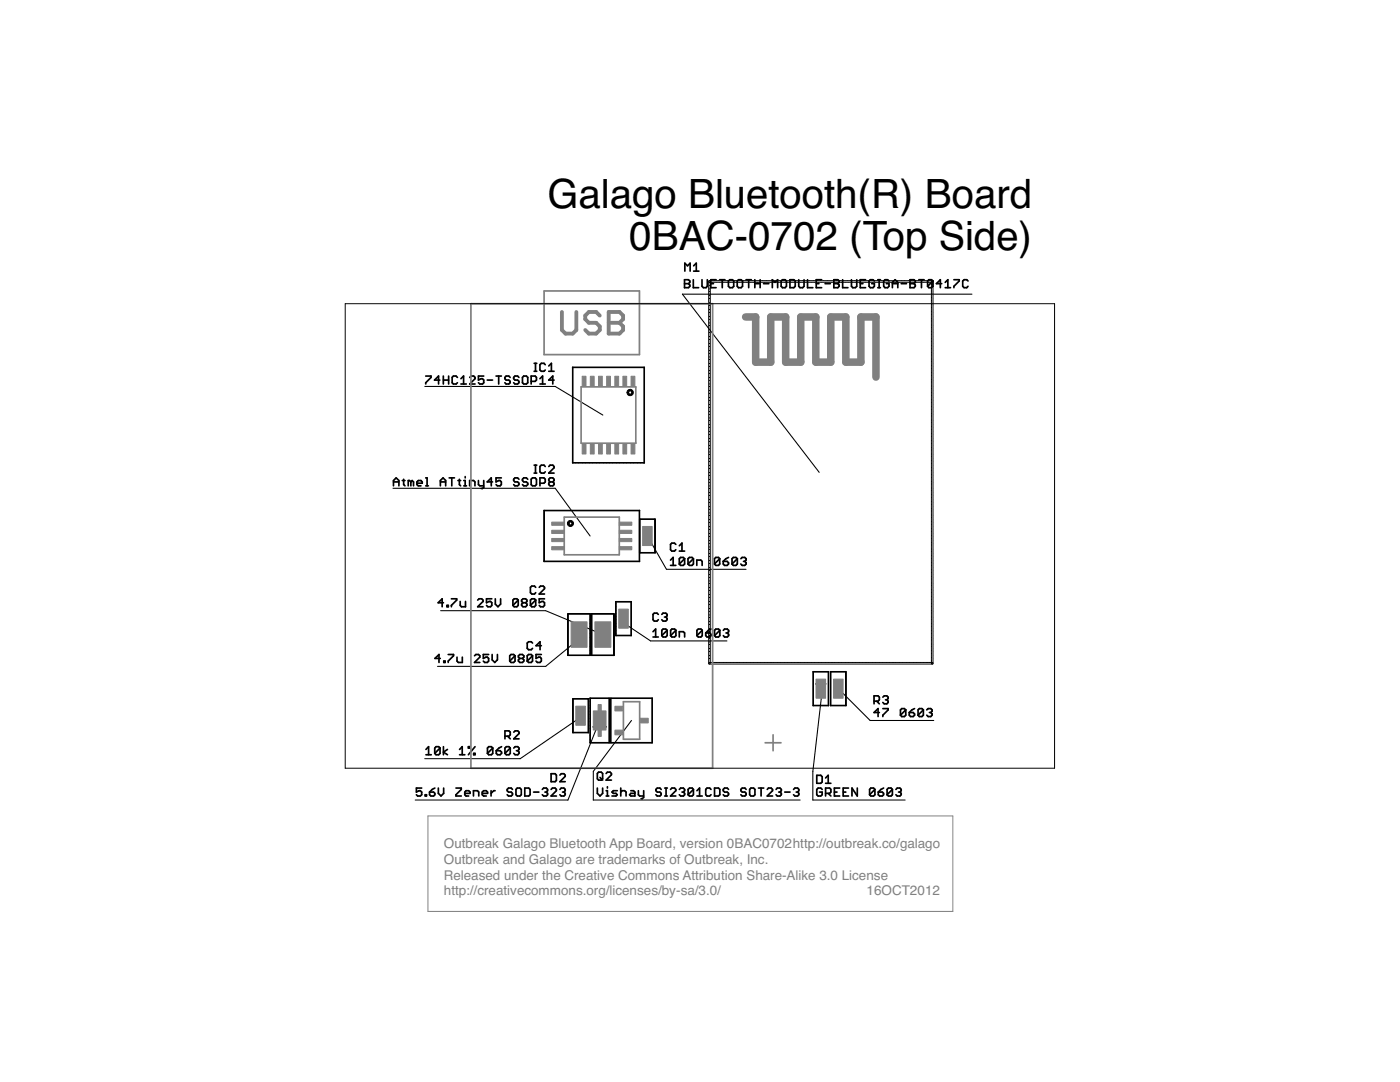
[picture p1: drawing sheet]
<svg xmlns="http://www.w3.org/2000/svg" width="279mm" height="216mm" viewBox="0 0 279 216" stroke-linecap="round" stroke-linejoin="round" font-family="sans-serif">
<g fill="#000" stroke="#000" stroke-width=".2">
<path d="M141.5 56.1h.3v76.3l-.2 .1-.2-.1zM141.5 56.1l44.6-.1 .1 .2-.1 .1h-44.5zM114.3 73.2v19.2zM114.3 73.2l14.3 .1-14.3 .1zM114.3 92.3l14.3 .1h-14.3zM128.5 73.3h.1v19.1zM108.6 101.8v10.3zM108.6 112h19.1l-19.1 .1zM127.6 103.6h.1v6.8zM108.6 101.8l19.1 .1h-19.1zM127.6 110.3h3.2zM127.6 101.8v10.3z"/>
<path d="M127.6 103.6h3.2zM130.7 103.6h.1l-.1 6.8zM113.3 122.4l.1 8.4zM113.3 130.7l4.5 .1zM114.3 139.4h.1v6.8zM114.3 139.4l3.2 .1zM117.7 139.3h.1v9zM113.3 122.4l4.5 .1-4.5 .1zM117.8 122.4v8.4zM118.1 122.4v8.4zM118 130.7l4.6 .1zM117.7 139.3h3.9z"/>
<path d="M121.8 139.3h.2l-.1 9zM118.1 122.4l4.5 .1-4.5 .1zM122.5 122.4l.1 8.4zM122.9 120.1h.1l-.1 6.8zM122.9 126.8h3.1zM122.9 120.1h3.1zM125.9 120.1h.1v6.8zM121.8 139.3h8.4zM141.5 132.2h44.6l.1 .2-.1 .1h-44.5zM162.2 134h.1v6.8zM162.2 134l3.2 .1zM165.7 134h.1v6.8z"/>
<path d="M165.7 134l3.2 .1zM185.9 56.1h.3v76.3l-.1 .1-.2-.1zM114.3 146.2h3.2zM117.3 139.4h.2l-.1 6.8zM117.7 148.2h3.9zM121.5 139.3h.1v9zM121.8 148.2h8.4zM130.1 139.3h.1v9zM162.2 140.8h3.2zM165.3 134h.1v6.8zM165.7 140.8h3.2zM168.8 134h.1l-.1 6.8z"/>
</g>
<g fill="#000" stroke="#000" stroke-width=".21">
<path d="M136.2 58.7l27.3 35.6zM136.2 58.7h57.8zM84.8 77.1h26zM110.8 77.1l9.5 5.7zM78.4 97.4h32.4zM110.8 97.4l7 9.6zM129.2 107l3.8 6.6zM133 113.6h15.9zM87.3 133h21.6zM87.9 121.9h21zM108.9 121.9l11.4 4.7zM108.9 133l7-5.7z"/>
<path d="M124.1 124.1l5.7 3.8zM129.8 127.9h15.3zM82.9 159.6h30.4zM84.8 151.4h19zM103.8 151.4l12.1-8.3zM119.7 143.8l-6.4 15.8zM118.4 153.9v5.7zM126 143.8l-7.6 10.1zM118.4 159.6h41.3zM162.2 153.9v5.7zM164.1 137.4l-1.9 16.5zM167.3 137.4l6.4 6.4z"/>
<path d="M162.2 159.6h18.4zM173.7 143.8h12.7z"/>
</g>
<g fill="#000" stroke="#000" stroke-width=".34">
<path d="M136.6 55.8v1.6zM136.6 55.8h.8zM136.6 56.6h.8zM136.7 52.5v1.6zM136.7 52.5l.5 .5zM137.2 53l.5-.5zM137.4 55.8l.3 .3zM137.4 56.6l.3 .3zM136.6 57.4h.8zM137.7 56.1v.2zM137.4 56.6l.3-.3zM137.7 56.9v.2z"/>
<path d="M137.4 57.4l.3-.3zM137.7 52.5v1.6zM138.4 55.8v1.6zM138.4 57.4h1zM138.4 53l.6-.5zM138.4 54.1h1.1zM139 52.5v1.6zM140.1 55.8v1.3zM140.1 57.1l.3 .3zM140.4 57.4h.5zM141.2 57.1l-.3 .3zM141.2 55.8v1.3z"/>
<path d="M141.9 55.8v1.6zM141.9 57.4h1zM141.9 56.6h.5zM141.9 55.8h1zM143.6 55.8h1.1zM144.1 55.8v1.6zM145.4 56.1v1zM145.4 57.1l.2 .3zM145.4 56.1l.2-.3zM145.6 57.4h.6zM145.6 55.8h.6zM146.4 57.1l-.2 .3z"/>
<path d="M146.4 56.1v1zM146.2 55.8l.2 .3zM147.1 56.1v1zM147.1 57.1l.3 .3zM147.4 55.8l-.3 .3zM147.4 57.4h.5zM147.4 55.8h.5zM148.2 57.1l-.3 .3zM148.2 56.1v1zM147.9 55.8l.3 .3zM148.9 55.8h1zM149.4 55.8v1.6z"/>
<path d="M150.6 55.8v1.6zM150.6 56.6h1.1zM151.7 55.8v1.6zM152.4 56.6h1zM154.1 55.8v1.6zM154.1 55.8l.6 .5zM155.2 55.8l-.5 .5zM155.2 55.8v1.6zM155.9 56.1v1zM155.9 57.1l.3 .3zM155.9 56.1l.3-.3zM156.2 57.4h.5z"/>
<path d="M156.2 55.8h.5zM157 57.1l-.3 .3zM157 56.1v1zM156.7 55.8l.3 .3zM157.6 55.8v1.6zM157.6 57.4h.8zM158.7 57.1l-.3 .3zM157.6 55.8h.8zM158.7 56.1v1zM158.4 55.8l.3 .3zM159.4 55.8v1.3zM159.4 57.1l.3 .3z"/>
<path d="M159.7 57.4h.5zM160.2 57.4l.3-.3zM160.5 55.8v1.3zM161.2 55.8v1.6zM161.2 57.4h1zM162.9 55.8v1.6zM162.9 57.4h1.1zM162.9 56.6h.5zM162.9 55.8h1.1zM164.7 56.6h1zM166.4 55.8v1.6zM166.4 55.8h.8z"/>
<path d="M166.4 56.6h.8zM167.2 55.8l.3 .3zM167.2 56.6l.3 .3zM166.4 57.4h.8zM167.5 56.1v.2zM167.5 56.3l-.3 .3zM167.5 56.9v.2zM167.5 57.1l-.3 .3zM168.2 55.8v1.6zM168.2 57.4h1zM169.9 55.8v1.3zM169.9 57.1l.3 .3z"/>
<path d="M170.2 57.4h.5zM170.7 57.4l.3-.3zM171 55.8v1.3zM171.7 55.8v1.6zM171.7 57.4h1zM171.7 56.6h.5zM171.7 55.8h1zM173.4 56.1v1zM173.4 57.1l.3 .3zM173.4 56.1l.3-.3zM173.7 57.4h.5zM173.7 55.8h.5z"/>
<path d="M174.2 57.4l.3-.3zM174.2 55.8l.3 .3zM174.5 56.6v.5zM174 56.6h.5zM175.2 57.4h.5zM175.2 55.8h.5zM175.5 55.8v1.6zM176.4 56.1v1zM176.4 57.1l.2 .3zM176.6 55.8l-.2 .3zM176.6 57.4h.5zM176.6 55.8h.5z"/>
<path d="M177.4 57.1l-.3 .3zM177.1 55.8l.3 .3zM177.4 56.6v.5zM176.9 56.6h.5zM178.1 56.3v1.1zM178.1 56.3l.5-.5zM178.1 56.6h1.1zM178.6 55.8l.6 .5zM179.2 56.3v1.1zM179.9 56.6h1zM181.6 55.8v1.6zM181.6 55.8h.8z"/>
<path d="M181.6 56.6h.8zM182.4 55.8l.3 .3zM182.4 56.6l.3 .3zM181.6 57.4h.8zM182.7 56.1v.2zM182.7 56.3l-.3 .3zM182.7 56.9v.2zM182.7 57.1l-.3 .3zM183.4 55.8h1zM183.9 55.8v1.6zM185.1 56.1v1zM185.4 55.8l-.3 .3z"/>
<path d="M185.1 57.1l1.1-1zM185.4 55.8h.5zM185.1 57.1l.3 .3zM185.9 55.8l.3 .3zM185.4 57.4h.5zM186.2 56.1v1zM185.9 57.4l.3-.3zM186.9 56.6h1zM187.7 55.8v1.6zM187.7 55.8l-.8 .8zM189.2 55.8l-.6 .5zM188.6 57.4h1.1z"/>
<path d="M189.2 55.8v1.6zM190.4 55.8h1zM190.4 57.1v.3zM191.4 55.8v.3zM191.4 56.1l-1 1zM192.1 56.1v1zM192.1 57.1l.3 .3zM192.1 56.1l.3-.3zM192.4 57.4h.5zM192.4 55.8h.5zM193.2 57.1l-.3 .3zM192.9 55.8l.3 .3z"/>
<path d="M85 75h1zM85 76.4v.2zM86 75v.3zM86 75.3l-1 1.1zM86.7 75.8h1.1zM87.5 75v1.6zM87.5 75l-.8 .8zM88.5 75v1.6zM88.5 75.8h1zM89.5 75v1.6zM90.2 75.3v1.1zM90.2 76.4l.3 .2z"/>
<path d="M90.5 75l-.3 .3zM90.5 76.6h.5zM90.5 75h.5zM91 76.6l.3-.2zM91 75l.3 .3zM92.5 75l-.5 .6zM92 76.6h1zM92.5 75v1.6zM93.7 76.6l1.1-1zM94 75l-.3 .3zM94 75h.5zM93.7 76.6h1.1z"/>
<path d="M94.8 75.3v.3zM94.5 75l.3 .3zM95.5 75v.8zM95.5 75.8l.5-.2zM95.5 76.4l.3 .2zM96 75.6h.3zM96.3 75.6l.2 .2zM95.8 76.6h.5zM95.5 75h1zM96.5 75.8v.6zM96.5 76.4l-.2 .2zM97.2 75.8h1.1z"/>
<path d="M99 75h1.1zM99.5 75v1.6zM100.8 75.3v.3zM100.8 75.6l.2 .2zM101 75l-.2 .3zM101 75.8h.5zM100.8 76.4l.2 .2zM101 75h.5zM101.5 75.8l.3 .3zM101 76.6h.5zM101.5 75l.3 .3zM101.8 76.1v.3z"/>
<path d="M101.5 76.6l.3-.2zM102.5 75.3v.3zM102.5 75.6l.3 .2zM102.8 75l-.3 .3zM102.8 75.8h.5zM102.5 76.4l.3 .2zM102.8 75h.5zM103.3 75.8l.3 .3zM102.8 76.6h.5zM103.3 75l.3 .3zM103.6 76.1v.3zM103.3 76.6l.3-.2z"/>
<path d="M104.3 75.3v1.1zM104.3 76.4l.2 .2zM104.5 75l-.2 .3zM104.5 76.6h.6zM104.5 75h.6zM105.1 76.6l.2-.2zM105.3 75.3v1.1zM105.1 75l.2 .3zM106 75v1.6zM106 75h.8zM106.6 74.1h.5zM106.6 72.5h.5z"/>
<path d="M106.8 75l.3 .3zM106 76.1h.8zM106.9 72.5v1.6zM107.1 75.3v.5zM107.1 75.8l-.3 .3zM107.8 72.8v1zM107.8 73.8l.2 .3zM107.8 75.6l.5-.6zM107.8 76.6h1zM108 72.5l-.2 .3zM108 74.1h.6zM108.3 75v1.6z"/>
<path d="M108 72.5h.6zM108.6 74.1l.2-.3zM108.6 72.5l.2 .3zM109.5 73l.5-.5zM109.5 74.1h1.1zM109.5 75.8h1.1zM110 72.5v1.6zM110.3 75v1.6zM109.5 75.8l.8-.8zM78.5 95.9v1zM78.5 95.9l.6-.5zM78.5 96.2h1.1z"/>
<path d="M79.1 95.4l.5 .5zM79.6 95.9v1zM80.3 95.9h.5zM80.6 95.6v1.1zM80.6 96.7l.2 .2zM81.5 95.9v1zM81.5 95.9h.2zM81.7 95.9l.3 .3zM82 96.2v.7zM82.3 95.9l-.3 .3zM82.3 95.9l.2 .3zM82.5 96.2v.7z"/>
<path d="M83.2 96.2v.5zM83.2 96.2l.3-.3zM83.2 96.7l.3 .2zM83.5 95.9h.5zM83.5 96.9h.5zM84 95.9l.3 .3zM84.3 96.2v.2zM83.2 96.4h1.1zM85 95.4h.2zM85 96.9h.5zM85.2 95.4v1.5zM87.9 95.9v1z"/>
<path d="M87.9 95.9l.5-.5zM87.9 96.2h1zM88.4 95.4l.5 .5zM88.9 95.9v1zM89.6 95.4h1.1zM90.2 95.4v1.5zM91.4 95.9h.5zM91.7 95.6v1.1zM91.7 96.7l.2 .2zM92.6 95.9h.2zM92.6 96.9h.5zM92.8 95.9v1z"/>
<path d="M92.8 95.1v.3zM93.7 95.9v1zM93.7 95.9h.8zM94.5 95.9l.3 .3zM94.8 96.2v.7zM95.5 95.9v.8zM95.5 96.7l.3 .2zM95.8 96.9h.7zM96 97.5h.3zM96.5 95.9v1.3zM96.5 97.2l-.2 .3zM97.2 96.2h1.1z"/>
<path d="M98 95.4v1.5zM98 95.4l-.8 .8zM99 95.4v.8zM99 96.2l.5-.3zM99 96.7l.3 .2zM99.5 95.9h.3zM99.8 95.9l.3 .3zM99.3 96.9h.5zM99 95.4h1.1zM100.1 96.2v.5zM100.1 96.7l-.3 .2zM102.5 95.6v.3z"/>
<path d="M102.5 95.9l.3 .3zM102.8 95.4l-.3 .2zM102.8 96.2h.5zM102.5 96.7l.3 .2zM102.8 95.4h.5zM103.3 96.2l.3 .2zM102.8 96.9h.5zM103.3 95.4l.3 .2zM103.6 96.4v.3zM103.3 96.9l.3-.2zM104.3 95.6v.3zM104.3 95.9l.2 .3z"/>
<path d="M104.5 95.4l-.2 .2zM104.5 96.2h.6zM104.3 96.7l.2 .2zM104.5 95.4h.6zM105.1 96.2l.2 .2zM104.5 96.9h.6zM105.1 95.4l.2 .2zM105.3 96.4v.3zM105.1 96.9l.2-.2zM106 95.6v1.1zM106 96.7l.3 .2zM106.3 95.4l-.3 .2z"/>
<path d="M106.3 96.9h.5zM106.6 94.4h.5zM106.6 92.8h.5zM106.3 95.4h.5zM106.8 96.9l.3-.2zM106.9 92.8v1.6zM107.1 95.6v1.1zM106.8 95.4l.3 .2zM107.8 93.1v1zM107.8 94.1l.2 .3zM107.8 95.4v1.5zM107.8 95.4h.8z"/>
<path d="M108 92.8l-.2 .3zM108 94.4h.6zM108 92.8h.6zM108.6 94.4l.2-.3zM108.6 95.4l.2 .2zM107.8 96.4h.8zM108.6 92.8l.2 .3zM108.8 95.6v.6zM108.6 96.4l.2-.2zM109.5 94.4l1.1-1.1zM109.5 95.6l.3-.2zM109.5 96.4v.3z"/>
<path d="M109.5 96.4l.3-.2zM109.5 95.6v.3zM109.8 92.8l-.3 .3zM109.8 95.4h.5zM109.5 96.7l.3 .2zM109.5 95.9l.3 .3zM109.8 96.2h.5zM109.8 92.8h.5zM110.3 95.4l.3 .2zM110.3 96.2l.3 .2zM109.8 96.9h.5zM109.5 94.4h1.1z"/>
<path d="M110.6 93.1v.2zM110.3 92.8l.3 .3zM110.6 95.6v.3zM110.6 95.9l-.3 .3zM110.6 96.4v.3zM110.6 96.7l-.3 .2zM87.4 120.3l.8-.8zM90.1 119.5h1zM91.1 119.5v.2zM91.1 119.7l-1 1.1zM95.3 119.7l.3-.2zM95.6 119.5h.5z"/>
<path d="M96.1 119.5l.3 .2zM97.1 119.5v.8zM97.1 119.5h1zM98.8 119.5v1zM102.4 119.7l.2-.2zM102.6 119.5h.5zM103.1 119.5l.3 .2zM103.4 119.7v1.1zM104.1 119.7l.3-.2zM104.4 119.5h.5zM104.9 119.5l.3 .2zM105.2 119.7v.3z"/>
<path d="M105.9 117.2v1.1zM105.9 118.3l.2 .2zM105.9 119.7l.2-.2zM105.9 117.2l.2-.3zM106.1 118.5h.6zM106.1 119.5h.6zM106.1 116.9h.6zM106.9 118.3l-.2 .2zM106.7 119.5l.2 .2zM106.7 116.9l.2 .3zM106.9 119.7v1.1zM107.6 118.5l1.1-1z"/>
<path d="M107.6 119.5v.8zM107.6 117.2l.3-.3zM107.9 116.9h.5zM107.6 118.5h1.1zM108.7 117.2v.3zM108.4 116.9l.3 .3zM107.6 119.5h1.1zM133.8 108.6v1.1zM133.8 109.7l.3 .3zM134.3 111.2l-.5 .6zM133.8 112.8h1.1zM134.1 108.4l-.3 .2z"/>
<path d="M134.1 110h.5zM134.3 111.2v1.6zM134.1 108.4h.5zM134.6 110l.3-.3zM134.6 108.4l.3 .2zM135.6 108.9l.5-.5zM135.6 110h1zM135.6 111.5v1zM135.6 111.5l.2-.3zM136.6 111.5l-1 1zM135.8 111.2h.6zM135.6 112.5l.2 .3z"/>
<path d="M136.1 108.4v1.6zM136.4 111.2l.2 .3zM135.8 112.8h.6zM136.6 111.5v1zM136.6 112.5l-.2 .3zM137.3 111.5v1zM137.3 111.5l.3-.3zM137.3 112.5l1.1-1zM137.6 111.2h.5zM137.3 112.5l.3 .3zM138.1 111.2l.3 .3zM137.6 112.8h.5z"/>
<path d="M138.4 111.5v1zM138.1 112.8l.3-.3zM139.1 111.8v1zM139.1 111.8h.8zM139.9 111.8l.2 .2zM140.1 112v.8zM142.6 111.5v1zM142.6 111.5l.3-.3zM142.6 112.5l1-1zM142.9 111.2h.5zM142.6 112.5l.3 .3zM143.4 111.2l.2 .3z"/>
<path d="M142.9 112.8h.5zM143.6 111.5v1zM143.6 112.5l-.2 .3zM144.3 112v.5zM144.3 112.5l.3 .3zM144.6 112.8h.5zM144.9 111.5l-.6 .5zM145.1 112.8l.3-.3zM144.3 112h.8zM144.9 111.5l.5-.3zM145.4 112.3v.2zM145.1 112l.3 .3z"/>
<path d="M146.1 111.5v1zM146.1 111.5l.2-.3zM146.1 112.5l1.1-1zM146.3 111.2h.6zM146.1 112.5l.2 .3zM146.9 111.2l.3 .3zM146.3 112.8h.6zM147.2 111.5v1zM147.2 112.5l-.3 .3zM147.8 111.5l.3-.3zM148.1 111.2h.5zM147.8 112.5l.3 .3z"/>
<path d="M148.6 111.2l.3 .3zM148.4 112h.2zM148.6 112l.3 .3zM148.1 112.8h.5zM148.9 111.5v.3zM148.6 112l.3-.2zM148.9 112.3v.2zM148.6 112.8l.3-.3zM86.8 131.4h1.1zM87.4 120.3h1.1zM87.6 130.6v1.6zM86.8 131.4l.8-.8z"/>
<path d="M88.2 119.5v1.6zM88.6 131.9v.3zM88.6 131.9h.2zM88.8 131.9v.3zM88.6 132.2h.2zM89.2 120.8v.3zM89.2 120.8h.3zM89.5 130.6h1zM89.5 131.9v.3zM89.5 120.8v.3zM89.2 121.1h.3zM90.1 120.8v.3z"/>
<path d="M90.5 130.6v.3zM90.5 130.9l-1 1zM91.2 131.1v.8zM91.2 131.9l.3 .3zM91.5 132.2h.8zM91.8 120v.8zM91.8 120.8l.3 .3zM92.1 121.1h.8zM92.3 131.1v1.1zM92.9 120v1.1zM94.7 132.2l1.1-1.1zM94.7 130.9l.3-.3z"/>
<path d="M95.3 121.1l1.1-1.1zM95 130.6h.5zM94.7 132.2h1.1zM95.8 130.9v.2zM95.5 130.6l.3 .3zM95.3 121.1h1.1zM96.4 119.7v.3zM96.5 130.6v.8zM96.5 131.4l.5-.3zM96.5 131.9l.2 .3zM97 131.1h.3zM97.1 120.3l.5-.3z"/>
<path d="M97.3 131.1l.2 .3zM96.7 132.2h.6zM97.1 120.8l.3 .3zM96.5 130.6h1zM97.5 131.4v.5zM97.5 131.9l-.2 .3zM97.6 120h.3zM97.9 120l.2 .3zM97.4 121.1h.5zM98.1 120.3v.5zM98.1 120.8l-.2 .3zM98.2 130.6v1.1z"/>
<path d="M98.2 131.7l.5 .5zM98.7 132.2l.6-.5zM98.8 120.5l.6 .6zM99.3 130.6v1.1zM99.4 121.1l.5-.6zM99.9 119.5v1zM101.7 130.9v1zM101.7 130.9l.3-.3zM101.7 131.9l1.1-1zM102 130.6h.5zM101.7 131.9l.3 .3zM102.4 119.7v1.1z"/>
<path d="M102.4 120.8l1-1.1zM102.5 130.6l.3 .3zM102 132.2h.5zM102.4 120.8l.2 .3zM102.8 130.9v1zM102.8 131.9l-.3 .3zM102.6 121.1h.5zM103.4 120.8l-.3 .3zM103.5 130.9l.2-.3zM103.5 131.7v.2zM103.5 131.7l.2-.3zM103.5 130.9v.2z"/>
<path d="M103.7 130.6h.6zM103.5 131.9l.2 .3zM103.5 131.1l.2 .3zM103.7 131.4h.6zM104.1 120.5v.3zM104.1 120.5l.3-.2zM104.1 119.7v.3zM104.3 130.6l.2 .3zM104.3 131.4l.2 .3zM103.7 132.2h.6zM104.1 120.8l.3 .3zM104.1 120l.3 .3z"/>
<path d="M104.4 120.3h.5zM104.5 130.9v.2zM104.3 131.4l.2-.3zM104.5 131.7v.2zM104.3 132.2l.2-.3zM104.9 120.3l.3 .2zM104.4 121.1h.5zM105.2 120l-.3 .3zM105.2 120.5v.3zM105.2 120.8l-.3 .3zM105.2 128.3v1.1zM105.2 129.4l.3 .2z"/>
<path d="M105.2 130.9v1zM105.2 130.9l.3-.3zM105.2 131.9l1.1-1zM105.2 128.3l.3-.2zM105.5 129.6h.5zM105.5 130.6h.5zM105.2 131.9l.3 .3zM105.9 119.7v1.1zM105.9 120.8l1-1.1zM105.5 128.1h.5zM106.3 129.4l-.3 .2zM106 130.6l.3 .3z"/>
<path d="M105.5 132.2h.5zM105.9 120.8l.2 .3zM106 128.1l.3 .2zM106.3 130.9v1zM106.3 131.9l-.3 .3zM106.1 121.1h.6zM106.9 120.8l-.2 .3zM107 128.8h1zM107 130.6v.8zM107 131.4l.5-.3zM107 131.9l.3 .3zM107.5 131.1h.3z"/>
<path d="M107.6 120.3l.5-.3zM107.8 128.1v1.5zM107 128.8l.8-.7zM107.8 131.1l.2 .3zM107.3 132.2h.5zM107.6 120.8l.3 .3zM107 130.6h1zM108 131.4v.5zM108 131.9l-.2 .3zM108.1 120h.3zM108.4 120l.3 .3zM107.9 121.1h.5z"/>
<path d="M108.7 120.3v.5zM108.7 120.8l-.3 .3zM130.3 122.6v1.1zM130.3 123.7l.3 .2zM130.9 125.5l-.6 .5zM130.3 127.1h1.1zM130.6 122.3l-.3 .3zM130.6 123.9h.5zM130.9 125.5v1.6zM130.6 122.3h.5zM131.1 123.9l.3-.2zM131.1 122.3l.3 .3z"/>
<path d="M132.1 122.6l.2-.3zM132.1 125.8v1zM132.1 125.8l.2-.3zM132.1 126.8l1-1zM132.3 122.3h.6zM132.1 123.7l.2 .2zM132.3 125.5h.6zM132.1 126.8l.2 .3zM132.9 122.3l.2 .3zM132.6 123.1h.3zM132.9 123.1l.2 .3zM132.3 123.9h.6z"/>
<path d="M132.9 125.5l.2 .3zM132.3 127.1h.6zM133.1 122.6v.3zM132.9 123.1l.2-.2zM133.1 123.4v.3zM133.1 123.7l-.2 .2zM133.1 125.8v1zM133.1 126.8l-.2 .3zM133.8 125.8v1zM133.8 125.8l.3-.3zM133.8 126.8l1.1-1zM134.1 125.5h.5z"/>
<path d="M133.8 126.8l.3 .3zM134.6 125.5l.3 .3zM134.1 127.1h.5zM134.9 125.8v1zM134.9 126.8l-.3 .3zM135.6 126v1.1zM135.6 126h.8zM136.4 126l.2 .3zM136.6 126.3v.8zM139.1 125.8v1zM139.1 125.8l.3-.3zM139.1 126.8l1-1z"/>
<path d="M139.4 125.5h.5zM139.1 126.8l.3 .3zM139.9 125.5l.2 .3zM139.4 127.1h.5zM140.1 125.8v1zM140.1 126.8l-.2 .3zM140.8 126.3v.5zM140.8 126.8l.3 .3zM141.1 127.1h.5zM141.4 125.8l-.6 .5zM141.6 127.1l.3-.3zM140.8 126.3h.8z"/>
<path d="M141.4 125.8l.5-.3zM141.9 126.6v.2zM141.6 126.3l.3 .3zM142.6 125.8v1zM142.6 125.8l.3-.3zM142.6 126.8l1.1-1zM142.9 125.5h.5zM142.6 126.8l.3 .3zM143.4 125.5l.3 .3zM142.9 127.1h.5zM143.7 125.8v1zM143.7 126.8l-.3 .3z"/>
<path d="M144.4 125.8l.2-.3zM144.6 125.5h.5zM144.4 126.8l.2 .3zM145.1 125.5l.3 .3zM144.9 126.3h.2zM145.1 126.3l.3 .3zM144.6 127.1h.5zM145.4 125.8v.2zM145.1 126.3l.3-.3zM145.4 126.6v.2zM145.4 126.8l-.3 .3zM163.8 136.9l-.6 1z"/>
<path d="M163.2 137.9h1.2zM163.4 137.6h.8zM163.6 137.3h.4zM163.8 136.9l.6 1zM174.4 138.9h.8zM175 139.9l.5 .5zM175.2 138.9l.3 .2zM174.4 139.9h.8zM175.5 139.1v.5zM175.5 139.6l-.3 .3zM176.2 139.1l.3-.2zM176.5 138.9h.5z"/>
<path d="M177 138.9l.2 .2zM176.7 139.6h.3zM177 139.6l.2 .3zM177.2 139.1v.3zM177.2 139.4l-.2 .2zM177.2 139.9v.3zM83.1 157.2v.9zM83.1 158.1l.5-.3zM83.1 158.6l.3 .2zM83.6 157.8h.3zM83.9 157.8l.3 .3zM83.4 158.8h.5z"/>
<path d="M83.1 157.2h1.1zM84.2 158.1v.5zM83.9 158.8l.3-.2zM84.9 158.6v.2zM84.9 158.6h.2zM85.5 149l-.5 .5zM85 150.6h1.1zM85.1 158.6v.2zM84.9 158.8h.2zM85.5 149v1.6zM85.7 158.1v.5zM85.7 158.6l.3 .2z"/>
<path d="M86 158.8h.5zM86.3 157.5l-.6 .6zM86.5 158.8l.3-.2zM85.7 158.1h.8zM86.8 149.3v1zM87 149l-.2 .3zM87.8 149.3l-1 1zM86.3 157.5l.5-.3zM86.8 158.3v.3zM86.5 158.1l.3 .2zM87 149h.5zM86.8 150.3l.2 .3z"/>
<path d="M87.5 157.2v1.1zM87.5 158.3l.5 .5zM87.5 149l.3 .3zM87 150.6h.5zM87.8 149.3v1zM87.8 150.3l-.3 .3zM88 158.8l.5-.5zM88.5 149v1.6zM88.5 150.1l.8-.6zM88.5 157.2v1.1zM88.5 150.1l.8 .5zM91 157.2h1.1z"/>
<path d="M91 158.6v.2zM91 158.8h1.1zM92.2 149l-.5 .5zM91.7 150.6h1.1zM92.1 157.2v.3zM92.1 157.5l-1.1 1.1zM92.2 149v1.6zM92.8 158.1v.5zM93 157.8l-.2 .3zM92.8 158.6l.2 .2zM93 157.8h.5zM93.5 149h.2z"/>
<path d="M93.5 149v.3zM94.8 149l-1.3 1.6zM93 158.8h.5zM93.5 157.8l.3 .3zM93.7 149v.3zM93.5 149.3h.2zM93.8 158.1v.2zM92.8 158.3h1zM94.5 157.8v1zM94.5 157.8h.8zM94.5 150.3v.3zM94.5 150.3h.3z"/>
<path d="M94.8 150.3v.3zM94.5 150.6h.3zM95.3 157.8l.2 .3zM95.5 158.1v.7zM96.2 158.1v.5zM96.2 158.1l.3-.3zM96.2 158.6l.3 .2zM96.5 157.8h.5zM96.5 158.8h.5zM97 157.8l.3 .3zM97.3 149.3v1zM97.5 149l-.2 .3z"/>
<path d="M97.3 150.3l1-1zM97.3 158.1v.2zM96.2 158.3h1.1zM97.5 149h.6zM97.3 150.3l.2 .3zM98 157.8v1zM98 158.3l.5-.5zM98.1 149l.2 .3zM97.5 150.6h.6zM98.3 149.3v1zM98.3 150.3l-.2 .3zM98.5 157.8h.3z"/>
<path d="M99 149.8v.5zM99 150.3l.3 .3zM99.3 150.6h.5zM99 149.8l.6-.5zM99.8 150.6l.3-.3zM99 149.8h.8zM99.6 149.3l.5-.3zM100.1 150.1v.2zM99.8 149.8l.3 .3zM100.8 145.8v1.6zM100.8 145.8h.8zM100.8 149.3v1z"/>
<path d="M100.8 149.3l.2-.3zM100.8 150.3l1-1zM101 149h.6zM100.8 150.3l.2 .3zM101.2 157.5v.3zM101.2 157.8l.3 .3zM101.3 146.9l.5 .5zM101.5 157.2l-.3 .3zM101.5 158.1h.5zM101.2 158.6l.3 .2zM101.6 145.8l.2 .3zM100.8 146.9h.8z"/>
<path d="M101.6 149l.2 .3zM101 150.6h.6zM101.8 146.1v.5zM101.8 146.6l-.2 .3zM101.8 149.3v1zM101.8 150.3l-.2 .3zM101.5 157.2h.5zM102 158.1l.3 .2zM101.5 158.8h.5zM102 157.2l.3 .3zM102.3 158.3v.3zM102 158.8l.3-.2z"/>
<path d="M102.5 147.4l1.1-1zM102.5 149.3l.3-.3zM102.5 146.1l.3-.3zM102.8 149h.5zM102.5 150.3l.3 .3zM103 157.5v1.1zM103 158.6l.2 .2zM103.2 157.2l-.2 .3zM103.2 158.8h.6zM102.8 145.8h.5zM103.3 149l.3 .3zM103.1 149.8h.2z"/>
<path d="M103.3 149.8l.3 .3zM102.8 150.6h.5zM102.5 147.4h1.1zM103.6 146.1v.3zM103.3 145.8l.3 .3zM103.6 149.3v.2zM103.6 149.5l-.3 .3zM103.6 150.1v.2zM103.6 150.3l-.3 .3zM103.2 157.2h.6zM103.8 158.8l.2-.2zM104 157.5v1.1z"/>
<path d="M103.8 157.2l.2 .3zM104.7 157.2v1.6zM104.7 158.8h.8zM105.5 158.8l.3-.2zM104.7 157.2h.8zM105.8 157.5v1.1zM105.5 157.2l.3 .3zM106.5 158.1h1zM108.2 157.5l.3-.3zM108.5 157.2h.5zM108.2 158.6l.3 .2zM109 157.2l.3 .3z"/>
<path d="M108.8 158.1h.2zM109 158.1l.3 .2zM108.5 158.8h.5zM109.3 157.5v.3zM109.3 157.8l-.3 .3zM109.3 158.3v.3zM109.3 158.6l-.3 .2zM110 154.4v1.6zM110 156h.8zM110 158.8l1-1zM110.3 157.2l-.3 .3zM110.8 156l.2-.3z"/>
<path d="M110 154.4h.8zM110.3 157.2h.5zM111 154.7v1zM110.8 154.4l.2 .3zM110 158.8h1zM111 157.5v.3zM110.8 157.2l.2 .3zM111.7 156l1.1-1.1zM111.7 157.5l.3-.3zM112 154.4l-.3 .3zM112 157.2h.5zM111.7 158.6l.3 .2z"/>
<path d="M112 154.4h.5zM112.5 157.2l.3 .3zM112.3 158.1h.2zM112.5 158.1l.3 .2zM112 158.8h.5zM111.7 156h1.1zM112.8 154.7v.2zM112.5 154.4l.3 .3zM112.8 157.5v.3zM112.8 157.8l-.3 .3zM112.8 158.3v.3zM112.8 158.6l-.3 .2z"/>
<path d="M118.7 143.2l1 1.1zM118.8 143.3h1.8zM119 143.6h1.3zM119.2 154.3v1.1zM119.5 154.1l-.3 .2zM119.2 157.2v1.1zM119.2 158.3l.5 .5zM119.3 143.9h.8zM119.5 154.1h.5zM119.2 155.4l.3 .3zM119.5 144.1h.3zM120.6 143.2l-.9 1.1z"/>
<path d="M119.7 155.1l.6 .6zM119.7 158.8l.6-.5zM120 154.1l.3 .2zM119.5 155.7h.5zM120.3 154.3v1.1zM120 155.7l.3-.3zM120.3 157.2v1.1zM118.7 143.2h1.9zM121 155.7l1-1.1zM121 157.8h.2zM121 158.8h.5zM121.2 154.1l-.2 .2z"/>
<path d="M121.2 157.8v1zM121.2 157v.2zM121.2 154.1h.6zM121 155.7h1zM122 154.3v.3zM121.8 154.1l.2 .2zM122.1 158.8h.8zM122.1 158.1l.3-.3zM122.1 158.1l.3 .2zM122.4 157.8h.8zM122.9 158.8l.3-.2zM122.4 158.3h.5z"/>
<path d="M122.9 158.3l.3 .3zM123.9 157.2v1.6zM124.1 157.8l-.2 .3zM124.1 157.8h.6zM124.7 157.8l.2 .3zM124.9 158.1v.7zM125.9 158.3l-.3 .3zM125.9 157.8h.5zM125.6 158.6l.3 .2zM125.9 158.3h.8zM126.4 157.8l.3 .3zM126.7 158.1v.7z"/>
<path d="M125.9 158.8h.8zM127.4 157.8v.8zM127.4 158.6l.3 .2zM127.7 158.8h.8zM127.9 159.4h.3zM128.5 157.8v1.3zM128.2 159.4l.3-.3zM130.9 157.5v.3zM130.9 157.8l.3 .3zM131.2 157.2l-.3 .3zM131.2 158.1h.5zM130.9 158.6l.3 .2z"/>
<path d="M131.2 157.2h.5zM131.7 158.1l.3 .2zM131.2 158.8h.5zM131.7 157.2l.3 .3zM132 158.3v.3zM131.7 158.8l.3-.2zM132.7 158.8h.5zM132.7 157.2h.5zM132.9 157.2v1.6zM133.8 158.8l1.1-1zM134.1 157.2l-.3 .3zM134.1 157.2h.5z"/>
<path d="M133.8 158.8h1.1zM134.9 157.5v.3zM134.6 157.2l.3 .3zM135.6 157.5l.2-.3zM135.8 157.2h.6zM135.6 158.6l.2 .2zM136.4 157.2l.2 .3zM136.1 158.1h.3zM136.4 158.1l.2 .2zM135.8 158.8h.6zM136.6 157.5v.3zM136.6 157.8l-.2 .3z"/>
<path d="M136.6 158.3v.3zM136.6 158.6l-.2 .2zM137.3 157.5v1.1zM137.3 157.5l.3-.3zM137.3 158.6l1.1-1.1zM137.6 157.2h.5zM137.3 158.6l.3 .2zM138.1 157.2l.3 .3zM137.6 158.8h.5zM138.4 157.5v1.1zM138.1 158.8l.3-.2zM139.1 157.8l.5-.6z"/>
<path d="M139.1 158.8h1zM139.6 157.2v1.6zM140.8 157.5v1.1zM140.8 158.6l.3 .2zM141.1 157.2l-.3 .3zM141.1 158.8h.5zM141.1 157.2h.5zM141.6 158.8l.3-.2zM141.6 157.2l.3 .3zM142.6 157.2v1.6zM142.6 158.8h.8zM143.4 158.8l.3-.2z"/>
<path d="M142.6 157.2h.8zM143.7 157.5v1.1zM143.4 157.2l.3 .3zM144.3 157.5v.3zM144.3 157.8l.3 .3zM144.6 157.2l-.3 .3zM144.6 158.1h.5zM144.3 158.6l.3 .2zM144.6 157.2h.5zM145.1 158.1l.3 .2zM144.6 158.8h.5zM145.1 157.2l.3 .3z"/>
<path d="M145.4 158.3v.3zM145.4 158.6l-.3 .2zM147.8 157.5v.3zM147.8 157.8l.3 .3zM148.1 157.2l-.3 .3zM148.1 158.1h.6zM147.8 158.6l.3 .2zM148.1 157.2h.6zM148.7 158.1l.2 .2zM148.1 158.8h.6zM148.7 157.2l.2 .3zM148.9 158.3v.3z"/>
<path d="M148.7 158.8l.2-.2zM149.6 157.5v1.1zM149.6 158.6l.3 .2zM149.9 157.2l-.3 .3zM149.9 158.8h.5zM149.9 157.2h.5zM150.4 158.8l.3-.2zM150.7 157.5v1.1zM150.4 157.2l.3 .3zM151.4 157.2h1zM151.9 157.2v1.6zM153.1 158.8l1.1-1z"/>
<path d="M153.4 157.2l-.3 .3zM153.4 157.2h.5zM153.1 158.8h1.1zM154.2 157.5v.3zM153.9 157.2l.3 .3zM155.1 157.2l-.2 .3zM155.1 157.2h.6zM154.9 158.6l.2 .2zM155.7 157.2l.2 .3zM155.4 158.1h.3zM155.7 158.1l.2 .2zM155.1 158.8h.6z"/>
<path d="M155.9 157.5v.3zM155.7 158.1l.2-.3zM155.9 158.3v.3zM155.7 158.8l.2-.2zM156.6 158.1h1.1zM158.4 157.5l.2-.3zM158.6 157.2h.6zM158.4 158.6l.2 .2zM159.2 157.2l.2 .3zM158.9 158.1h.3zM159.2 158.1l.2 .2zM158.6 158.8h.6z"/>
<path d="M159.4 157.5v.3zM159.4 157.8l-.2 .3zM159.4 158.3v.3zM159.2 158.8l.2-.2zM163 154.7v1.6zM163 156.3h.8zM163 157.5v1.1zM163 158.6l.3 .2zM163.3 157.2l-.3 .3zM163.3 158.8h.5zM163.8 156.3l.3-.3zM163 154.7h.8z"/>
<path d="M163.3 157.2h.5zM163.8 158.8l.3-.2zM164.1 155v1zM163.8 154.7l.3 .3zM163.8 157.2l.3 .3zM164.1 158.1v.5zM163.6 158.1h.5zM164.8 155.2l.5-.5zM164.8 156.3h1zM164.8 157.2v1.6zM164.8 157.2h.8zM165.3 154.7v1.6z"/>
<path d="M165.3 158.3l.5 .5zM165.6 157.2l.2 .3zM164.8 158.3h.8zM165.8 157.5v.6zM165.8 158.1l-.2 .2zM166.5 157.2v1.6zM166.5 158.8h1.1zM166.5 158.1h.5zM166.5 157.2h1.1zM168.3 157.2v1.6zM168.3 158.8h1zM168.3 158.1h.5z"/>
<path d="M168.3 157.2h1zM170 157.2v1.6zM170 157.2l1.1 1.6zM171.1 157.2v1.6zM173.5 157.5v1.1zM173.8 157.2l-.3 .3zM173.5 158.6l1.1-1.1zM173.8 157.2h.5zM173.5 158.6l.3 .2zM174.3 157.2l.3 .3zM173.8 158.8h.5zM174.4 138.9v1.5z"/>
<path d="M174.4 142.2h1.1zM174.6 157.5v1.1zM174.3 158.8l.3-.2zM175.2 141.4v1.6zM174.4 142.2l.8-.8zM175.3 158.1v.5zM175.3 158.6l.3 .2zM175.6 158.8h.5zM175.8 157.5l-.5 .6zM176.1 158.8l.2-.2zM175.3 158.1h.8zM176.2 141.4h1z"/>
<path d="M176.2 142.7v.3zM175.8 157.5l.5-.3zM176.3 158.3v.3zM176.1 158.1l.2 .2zM176.2 140.2l.3 .2zM176.5 140.4h.5zM177 157.5v1.1zM177 157.5l.3-.3zM177 158.6l1.1-1.1zM177.2 140.2l-.2 .2zM177.2 141.4v.2zM177.2 141.6l-1 1.1z"/>
<path d="M177.3 157.2h.5zM177 158.6l.3 .2zM177.8 157.2l.3 .3zM177.3 158.8h.5zM178.1 157.5v1.1zM178.1 158.6l-.3 .2zM178.8 157.5l.3-.3zM179.1 157.2h.5zM178.8 158.6l.3 .2zM179.6 157.2l.3 .3zM179.3 158.1h.3zM179.6 158.1l.3 .2z"/>
<path d="M179.1 158.8h.5zM179.7 141.6v1.1zM179.7 141.6l.3-.2zM180.8 141.6l-1.1 1.1zM179.9 157.5v.3zM179.9 157.8l-.3 .3zM179.9 158.3v.3zM179.6 158.8l.3-.2zM180 141.4h.5zM179.7 142.7l.3 .3zM180.5 141.4l.3 .2zM180 143h.5z"/>
<path d="M180.8 141.6v1.1zM180.8 142.7l-.3 .3zM181.5 142.2v.5zM181.5 142.7l.2 .3zM181.7 143h.5zM182 141.6l-.5 .6zM182.2 143l.3-.3zM181.5 142.2h.7zM182 141.6l.5-.2zM182.5 142.5v.2zM182.2 142.2l.3 .3zM183.2 141.6v1.1z"/>
<path d="M183.5 141.4l-.3 .2zM183.2 142.7l1.1-1.1zM183.5 141.4h.5zM183.2 142.7l.3 .3zM184 141.4l.3 .2zM183.5 143h.5zM184.3 141.6v1.1zM184.3 142.7l-.3 .3zM185 141.6l.2-.2zM185.2 141.4h.6zM185 142.7l.2 .3zM185.8 141.4l.2 .2z"/>
<path d="M185.5 142.2h.3zM185.8 142.2l.2 .3zM185.2 143h.6zM186 141.6v.3zM186 141.9l-.2 .3zM186 142.5v.2zM186 142.7l-.2 .3z"/>
</g>
<g fill="#000" stroke="#000" stroke-width=".2">
<path d="M68.9 60.6v92.7zM68.9 60.6h141.6zM68.9 153.3h141.6zM210.5 60.6v92.7z"/>
<path d="M125.3 77.9a.63 .63 0 0 1 1 .1 .63 .63 0 0 1-.4 .9 .63 .63 0 0 1-.8-.6h.4a.31 .31 0 0 1 .4-.3 .31 .31 0 0 1 .1 .6 .31 .31 0 0 1-.5-.2v-.1h-.4z" fill-rule="evenodd"/>
<path d="M113.4 104a.61 .61 0 0 1 1 .1 .61 .61 0 0 1-.4 .9 .61 .61 0 0 1-.8-.6h.4a.29 .29 0 0 1 .4-.2 .29 .29 0 0 1 0 .5 .29 .29 0 0 1-.4-.1v-.2h-.4z" fill-rule="evenodd"/>
</g>
<path d="M162.9 136.5h1.9zM118.4 145h2.5z" fill="#000" stroke="#000" stroke-width=".38"/>
<g fill="#808080" stroke="#808080" stroke-width="1.5">
<path d="M174.8 63.2v12z"/>
<path d="M171.8 63.2h3z"/>
<path d="M171.8 63.2v9.1z"/>
<path d="M168.8 72.3h3z"/>
<path d="M168.8 63.2v9.1z"/>
<path d="M165.8 63.2h3z"/>
<path d="M165.8 63.2v9.1z"/>
<path d="M162.8 72.3h3z"/>
<path d="M162.8 63.2v9.1z"/>
<path d="M159.8 63.2h3z"/>
<path d="M159.8 63.2v9.1z"/>
<path d="M156.8 72.3h3z"/>
<path d="M156.8 63.2v9.1z"/>
<path d="M153.8 63.2h3z"/>
<path d="M153.8 63.2v9.1z"/>
<path d="M150.8 72.3h3z"/>
<path d="M150.8 63.2v9.1z"/>
<path d="M148.8 63.2h2z"/>
</g>
<g fill="#808080" stroke="#808080" stroke-width=".34">
<path d="M112.6 103.2h11z"/>
<path d="M112.6 103.2v7.5z"/>
<path d="M112.6 110.7h11z"/>
<path d="M123.6 103.2v7.5z"/>
<path d="M116 77.2v11.2z"/>
<path d="M126.9 77.2v11.2z"/>
<path d="M116 88.4h10.9z"/>
<path d="M116 77.2h10.9z"/>
<path d="M94 60.6v92.7z"/>
<path d="M94 153.3h48.2z"/>
<path d="M142.2 60.6v92.7z"/>
<path d="M94 60.6h48.2z"/>
<path d="M108.6 58.1h19z"/>
<path d="M127.6 58.1v12.7z"/>
<path d="M108.6 70.8h19z"/>
<path d="M108.6 58.1v12.7z"/>
<path d="M152.7 148.2h3.2z"/>
<path d="M154.3 146.6v3.2z"/>
<path d="M124.4 140v7.5z"/>
<path d="M124.4 140h3.3z"/>
<path d="M127.7 140v7.5z"/>
<path d="M124.4 147.5h3.3z"/>
</g>
<g fill="#808080" stroke="#808080" stroke-width=".2">
<path d="M123.6 104.2h2.5v.6h-2.5z"/>
<path d="M123.6 107.4h2.5v.7h-2.5z"/>
<path d="M110.1 104.2h2.5v.6h-2.5z"/>
<path d="M110.1 107.4h2.5v.7h-2.5z"/>
<path d="M123.6 105.8h2.5v.6h-2.5z"/>
<path d="M123.6 109.1h2.5v.6h-2.5z"/>
<path d="M110.1 105.8h2.5v.6h-2.5z"/>
<path d="M110.1 109.1h2.5v.6h-2.5z"/>
<path d="M116.2 75.1h.7v2h-.7z"/>
<path d="M117.8 75.1h.8v2h-.8z"/>
<path d="M119.4 75.1h.8v2h-.8z"/>
<path d="M121.1 75.1h.7v2h-.7z"/>
<path d="M122.7 75.1h.8v2h-.8z"/>
<path d="M124.3 75.1h.8v2h-.8z"/>
<path d="M125.9 75.1h.8v2h-.8z"/>
<path d="M116.2 88.6h.7v2h-.7z"/>
<path d="M117.8 88.6h.8v2h-.8z"/>
<path d="M119.4 88.6h.8v2h-.8z"/>
<path d="M121.1 88.6h.7v2h-.7z"/>
<path d="M122.7 88.6h.8v2h-.8z"/>
<path d="M124.3 88.6h.8v2h-.8z"/>
<path d="M125.9 88.6h.8v2h-.8z"/>
<path d="M162.9 135.5h1.9v3.8h-1.9z"/>
<path d="M128.2 105.1h2v3.8h-2z"/>
<path d="M122.7 145.7h1.6v.9h-1.6z"/>
<path d="M127.8 143.3h1.6v1h-1.6z"/>
<path d="M122.7 140.9h1.6v1h-1.6z"/>
<path d="M118.4 141.9h2.5v3.8h-2.5z"/>
<path d="M119.4 140.6h.6v1.3h-.6z"/>
<path d="M119.4 145.7h.6v1.2h-.6z"/>
<path d="M114.9 140.9h1.9v3.8h-1.9z"/>
<path d="M118.7 124.1h3.2v5.1h-3.2z"/>
<path d="M123.5 121.5h1.9v3.8h-1.9z"/>
<path d="M166.3 135.5h2v3.8h-2z"/>
<path d="M114 124.1h3.2v5.1h-3.2z"/>
</g>
<g fill="#808080" stroke="#808080" stroke-width=".76">
<path d="M112.1 62.3v3.5z"/>
<path d="M112.1 65.8l.8 .8z"/>
<path d="M112.9 66.6h1.4z"/>
<path d="M114.3 66.6l.7-.8z"/>
<path d="M115 62.3v3.5z"/>
<path d="M119 62.3l.7 .7z"/>
<path d="M117.5 62.3h1.5z"/>
<path d="M117.5 62.3l-.7 .7z"/>
<path d="M116.8 63v.7z"/>
<path d="M116.8 63.7l.7 .7z"/>
<path d="M117.5 64.4h1.5z"/>
<path d="M119 64.4l.7 .7z"/>
<path d="M119.7 65.1v.7z"/>
<path d="M119.7 65.8l-.7 .8z"/>
<path d="M117.5 66.6h1.5z"/>
<path d="M116.8 65.8l.7 .8z"/>
<path d="M121.5 62.3v4.3z"/>
<path d="M121.5 62.3h2.1z"/>
<path d="M123.6 62.3l.8 .7z"/>
<path d="M124.4 63v.7z"/>
<path d="M124.4 63.7l-.8 .7z"/>
<path d="M123.6 64.4l.8 .7z"/>
<path d="M124.4 65.1v.7z"/>
<path d="M124.4 65.8l-.8 .8z"/>
<path d="M121.5 66.6h2.1z"/>
<path d="M121.5 64.4h2.1z"/>
</g>
<g fill="#808080" stroke="#808080" stroke-width=".2">
<path d="M190.2 162.8v19.1z"/>
<path d="M85.4 181.9h104.8z"/>
<path d="M85.4 162.8v19.1z"/>
<path d="M85.4 162.8h104.8z"/>
</g>
<g font-size="8.1">
<text x="109.3" y="41.6">Galago Bluetooth(R) Board</text>
<text x="125.6" y="49.8">0BAC-0702 (Top Side)</text>
</g>
<g font-size="2.7" fill="#808080">
<text x="88.6" y="169.2">Outbreak Galago Bluetooth App Board, version 0BAC0702http://outbreak.co/galago</text>
<text x="88.6" y="172.3">Outbreak and Galago are trademarks of Outbreak, Inc.</text>
<text x="88.6" y="175.5">Released under the Creative Commons Attribution Share-Alike 3.0 License</text>
<text x="88.6" y="178.7">http://creativecommons.org/licenses/by-sa/3.0/</text>
<text x="172.9" y="178.7">16OCT2012</text>
</g>
</svg>
